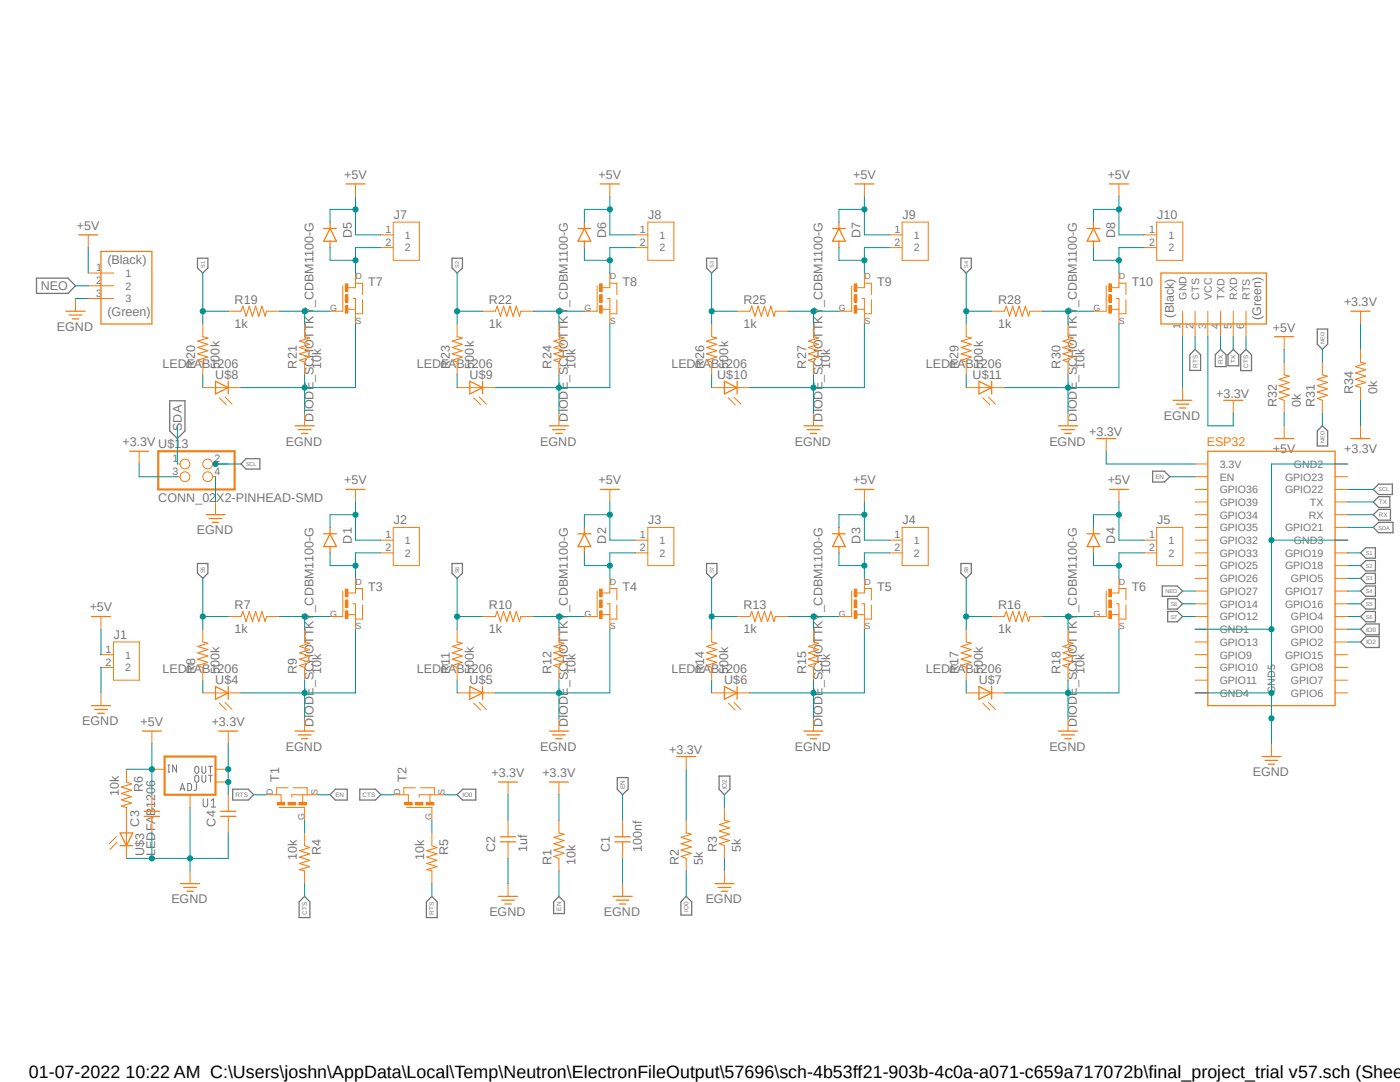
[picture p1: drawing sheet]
<svg xmlns="http://www.w3.org/2000/svg" width="279mm" height="216mm" viewBox="0 0 279 216" stroke-linecap="round" stroke-linejoin="round" font-family="sans-serif">
<path d="M7 33.3l271.3 150.2M278.3 33.3l-271.3 150.2" fill="none" stroke="#fff" stroke-width=".2"/>
<g fill="none" stroke="#757575" stroke-width=".2">
<path d="M33.5 154.1h.4M33.5 152.7h.4M33.7 152.7v1.4M35.2 152.7v1.4l-.7-1.4v1.4M35.9 157.7l.5-1.4 .5 1.4M36.1 157.4h.7M37.5 156.3l.5 .1 .2 .1v.9l-.2 .3h-.5zM39.1 154.7a.4 .4 0 0 1 .6 .4v.6a.4 .4 0 0 1-.4 .4 .4 .4 0 0 1-.4-.4v-.6zM39.1 153a.4 .4 0 0 1 .6 .3v.6a.4 .4 0 0 1-.4 .4 .4 .4 0 0 1-.4-.4v-.6zM39.2 156.3v1.3l-.5 .1M40.3 154.7v1a.38 .38 0 0 0 .4 .4 .38 .38 0 0 0 .4-.4v-1M40.3 152.9v1a.38 .38 0 0 0 .4 .4 .38 .38 0 0 0 .4-.4v-1"/>
<path d="M40.6 159.4v1.2a.46 .46 0 0 0 .3 .4 .46 .46 0 0 0 .5-.2v-1.4M41.6 154.7h.8M41.6 152.9h.8M42 152.9v1.4M42 154.7v1.4M42.2 159.8l.4-.4v1.6M42.2 161h.9"/>
</g>
<g fill="none" stroke="#757575" stroke-width=".25">
<path d="M7.3 55.5h6.2l1.6 1.5-1.6 1.5h-6.2zM39.4 51.5h2.1v2l-1 1-1.1-1zM90.2 51.5h2.1v2l-1.1 1-1-1zM141 51.5h2.1v2l-1.1 1-1-1zM191.8 51.5h2v2l-1 1-1-1zM33.9 80h3v6l-1.5 1.5-1.5-1.5zM238.5 69.7l1.1 1.1v3.1h-2.2v-3.1zM243.6 69.7l1.1 1.1v2.4h-2.2v-2.4zM246.1 69.7l1.1 1.1v2.2h-2.1v-2.2zM248.7 69.7l1.1 1.1v3.2h-2.2v-3.2zM262.9 65.7h2.1v3l-1.1 1-1-1zM49.1 91.5h2.8v2.1h-2.8l-1-1z"/>
<path d="M230 94h2.4l1.1 1.1-1.1 1.1h-2.4zM262.9 86l1-1 1.1 1v3h-2.1zM274.1 97.7l1-1.1h2.8v2.1h-2.8zM39.4 112.4h2.1v2l-1 1-1.1-1zM90.2 112.4h2.1v2l-1.1 1-1-1zM141 112.4h2.1v2l-1.1 1-1-1zM191.8 112.4h2v2l-1 1-1-1zM231.9 116.9h3l1.1 1-1.1 1.1h-3zM233 119.5h1.9l1.1 1-1.1 1h-1.9zM271.5 117.9l1.1-1h1.9v2.1h-1.9zM271.5 110.3l1.1-1h1.9v2.1h-1.9zM271.5 112.9l1.1-1.1h1.9v2.1h-1.9z"/>
<path d="M271.5 115.4l1.1-1h1.9v2.1h-1.9zM274.1 100.2l1.1-1.1h2.2v2.2h-2.2zM274.1 102.7l1.1-1.1h2.3v2.2h-2.3zM274.1 105.2l1-1h2.9v2.1h-2.9zM233 122h1.9l1.1 1-1.1 1.1h-1.9zM271.5 125.6l1.1-1.1h2.7v2.2h-2.7zM271.5 128.1l1.1-1.1h2.7v2.2h-2.7zM271.5 120.5l1.1-1h1.9v2h-1.9zM271.5 123l1.1-1h1.9v2.1h-1.9zM46.4 157.5h3.1l1.1 1.1-1.1 1h-3.1zM66.9 157.5h2.4v2.1h-2.4l-1-1zM71.8 157.5h3.1l1.1 1.1-1.1 1h-3.1z"/>
<path d="M91.2 158.6l1.1-1.1h2.7v2.1h-2.7zM123.2 155.2h2.1v2.3l-1.1 1.1-1-1.1zM143.5 154.9h2.2v2.6l-1.1 1.1-1.1-1.1zM59.7 180l1.1-1.1 1 1.1v3.1h-2.1zM85.1 180l1.1-1.1 1 1.1v3.1h-2.1zM111.5 178.9l1.1 1.1v2.3h-2.1v-2.3zM136.9 178.9l1.1 1.1v2.6h-2.1v-2.6z"/>
</g>
<g fill="none" stroke="#f57c10" stroke-width=".2">
<path d="M236 62.1v5.1M236 77.3v2.6M238.5 62.1v5.1M241 62.1v5.1M243.6 62.1v5.1M246.1 62.1v5.1M246.1 79.9v2.5M248.7 62.1v5.1M220.8 87.5v2.5M238.5 97.7h2.5M238.5 95.1h2.5M238.5 92.6h2.5"/>
<path d="M266.4 97.7h2.6M266.4 95.1h2.6M266.4 92.6h2.6M238.5 117.9h2.5M238.5 115.4h2.5M238.5 112.9h2.5M238.5 110.3h2.5M238.5 107.8h2.5M238.5 105.2h2.5M238.5 102.7h2.5M238.5 100.2h2.5M266.4 117.9h2.6"/>
<path d="M266.4 115.4h2.6M266.4 112.9h2.6M266.4 110.3h2.6M266.4 107.8h2.6M266.4 105.2h2.6M266.4 102.7h2.6M266.4 100.2h2.6M238.5 138.3h2.5M238.5 135.7h2.5M238.5 133.2h2.5M238.5 130.6h2.5M238.5 128.1h2.5"/>
<path d="M238.5 125.6h2.5M238.5 123h2.5M238.5 120.5h2.5M266.4 138.3h2.6M266.4 135.7h2.6M266.4 133.2h2.6M266.4 130.6h2.6M266.4 128.1h2.6M266.4 125.6h2.6M266.4 123h2.6M266.4 120.5h2.6M55.7 158.6h.4v1.5"/>
<path d="M57.5 157.2h-2.3v1.4M58.5 157.2h2.8v1.4M60.4 158.6v1.5M60.8 158.6h-2.5v.5M101.4 156v2.6M111.5 156v2.6M136.9 151v2.5M253.7 140.8v2.5M253.7 148.4v2.6M55.7 161.1h5.1M60.8 166.2v2.5M60.8 173.8v2.5"/>
<path d="M86.2 166.2v2.5M86.2 173.8v2.5M101.4 163.7v3.3M101.4 168v3.3M101.4 176.3v2.6M111.5 163.7v2.5M111.5 171.3v2.5M124.2 163.7v3.3M124.2 168v3.3M124.2 176.3v2.6M136.9 163.7v2.5M136.9 171.3v2.5"/>
<path d="M144.6 161.1v2.6M144.6 168.7v2.6M144.6 173.8v2.5"/>
</g>
<g fill="none" stroke="#f57c10" stroke-width=".25">
<path d="M231.7 54.5h21v10.1h-21zM234.1 79.9h3.8M244.2 79.9h3.8M218.9 87.5h3.8M234.7 80.6h2.6M235.4 81.4h1.2M241 90h25.4v50.8h-25.4zM99.5 156h3.8M109.6 156h3.9M135 151h3.9M251.8 151h3.9M252.5 151.7h2.5"/>
<path d="M253.1 152.5h1.3M99.5 178.9h3.8M99.9 168h3M99.9 167h3M100.1 179.6h2.6M122.3 178.9h3.9M122.7 168h3.1M122.7 167h3.1M123 179.6h2.5M142.7 176.3h3.8M143.3 177.1h2.5M143.9 177.8h1.3"/>
<path d="M100.8 180.4h1.2M123.6 180.4h1.3"/>
</g>
<path d="M60.8 168.7l1 .4-2 .7 2 .6-2 .6 2 .7-2 .6 2 .6-2 .6 1 .3M86.2 168.7l1 .4-2 .7 2 .6-2 .6 2 .7-2 .6 2 .6-2 .6 1 .3M111.5 166.2l1.1 .3-2.1 .6 2.1 .6-2.1 .7 2.1 .6-2.1 .6 2.1 .7-2.1 .6 1 .4M136.9 166.2l1.1 .3-2.1 .6 2.1 .6-2.1 .7 2.1 .6-2.1 .6 2.1 .7-2.1 .6 1 .4M144.6 163.7l1 .2-2 .6 2 .7-2 .6 2 .7-2 .6 2 .6-2 .7 1 .3" fill="none" stroke="#f57c10" stroke-width=".21"/>
<path d="M55.3 160.1h1.6v.5h-1.6z" fill-rule="evenodd" fill="#f57c10"/>
<path d="M55.3 160.1h1.6v.5h-1.6z" fill="none" stroke="#f57c10" stroke-width=".2"/>
<path d="M57.5 160.1h1.5v.5h-1.5z" fill-rule="evenodd" fill="#f57c10"/>
<path d="M57.5 160.1h1.5v.5h-1.5z" fill="none" stroke="#f57c10" stroke-width=".2"/>
<path d="M59.6 160.1h1.6v.5h-1.6z" fill-rule="evenodd" fill="#f57c10"/>
<path d="M53.2 158.6h2.5M60.8 158.6h2.5M81.1 158.6h.4v1.5M82.9 157.2h-2.3v1.4M83.9 157.2h2.8v1.4M85.8 158.6v1.5M86.2 158.6h-2.5v.5M59.6 160.1h1.6v.5h-1.6zM60.8 161.1v2.6M81.1 161.1h5.1" fill="none" stroke="#f57c10" stroke-width=".2"/>
<path d="M80.7 160.1h1.6v.5h-1.6z" fill-rule="evenodd" fill="#f57c10"/>
<path d="M80.7 160.1h1.6v.5h-1.6z" fill="none" stroke="#f57c10" stroke-width=".2"/>
<path d="M82.9 160.1h1.5v.5h-1.5z" fill-rule="evenodd" fill="#f57c10"/>
<path d="M82.9 160.1h1.5v.5h-1.5z" fill="none" stroke="#f57c10" stroke-width=".2"/>
<path d="M85 160.1h1.6v.5h-1.6z" fill-rule="evenodd" fill="#f57c10"/>
<g fill="none" stroke="#f57c10" stroke-width=".2">
<path d="M68.4 117.9v5.1M71 117.9v.4h-1.6M71 117.4h1.3v2.3M20.1 130.6h2.5M20.1 133.2h2.5M20.2 123v2.6M20.2 138.3v2.5M22.6 128.1h5.2v7.6h-5.2zM40.5 125.6v2.5M40.5 133.2v2.5M45.6 123h2.5M53.2 123h2.5"/>
<path d="M60.8 125.6v2.5M60.8 133.2v2.5M69.4 122.6h1.6M70.4 120.5h.6v2.5M72.3 120.7v2.8h-1.3M25.2 153.5v2.5M30.3 153.5h2.6M30.3 145.9v2.5M30.3 158.6v3.3M37.9 158.6v2.5M43 153.5h2.6M43 156h2.6"/>
<path d="M45.6 145.9v2.5M45.6 158.6v3.3M78.6 158.6h2.5M86.2 158.6h2.5M23.2 167l-1.4 1.4M23.3 168.1l-1.4 1.4M25.2 161.1v10.2M30.3 162.9v3.3M37.9 173.8v2.5M45.6 162.9v3.3M85 160.1h1.6v.5h-1.6zM86.2 161.1v2.6"/>
</g>
<path d="M32.9 151h10.1v7.6h-10.1z" fill="none" stroke="#f57c10" stroke-width=".42"/>
<g fill="none" stroke="#f57c10" stroke-width=".25">
<path d="M18.2 123h3.9M18.2 140.8h3.9M18.9 141.6h2.5M19.5 142.3h1.3M28.4 145.9h3.8M43.6 145.9h3.9M24 166.2h2.5l-1.3 2.5zM24 168.7h2.5M28.8 162.9h3M28.8 161.9h3M36 176.3h3.8M36.7 177.1h2.5"/>
<path d="M37.3 177.8h1.3M44 162.9h3.1M44 161.9h3.1"/>
</g>
<path d="M40.5 128.1l1 .3-2 .6 2 .6-2 .7 2 .6-2 .6 2 .7-2 .6 1 .4M48.1 123l.4-1 .6 2 .6-2 .7 2 .6-2 .6 2 .7-2 .6 2 .3-1M60.8 128.1l1 .3-2 .6 2 .6-2 .7 2 .6-2 .6 2 .7-2 .6 1 .4M25.2 156l1 .4-2 .7 2 .6-2 .6 2 .7-2 .6 2 .6-2 .7 1 .2" fill="none" stroke="#f57c10" stroke-width=".21"/>
<path d="M68.9 117.6h.5v1.5h-.5z" fill-rule="evenodd" fill="#f57c10"/>
<path d="M68.9 117.6h.5v1.5h-.5z" fill="none" stroke="#f57c10" stroke-width=".2"/>
<path d="M68.9 119.7h.5v1.5h-.5z" fill-rule="evenodd" fill="#f57c10"/>
<path d="M68.9 119.7h.5v1.5h-.5z" fill="none" stroke="#f57c10" stroke-width=".2"/>
<path d="M68.9 121.9h.5v1.5h-.5z" fill-rule="evenodd" fill="#f57c10"/>
<g fill="none" stroke="#f57c10" stroke-width=".2">
<path d="M71 97.7v2.5M71 115.4v2.5M75.9 107.8h2.6M75.9 110.3h2.6M78.5 105.2h5.2v7.7h-5.2zM119.2 117.9v5.1M121.7 117.9v.4h-1.5M121.7 117.4h1.4v2.3M40.5 138.3h7.6M65.9 123h2.5M68.9 121.9h.5v1.5h-.5zM71 123v2.6"/>
<path d="M91.2 125.6v2.5M91.2 133.2v2.5M96.3 123h2.5M103.9 123h2.6M111.5 125.6v2.5M111.5 133.2v2.5M120.2 122.6h1.5M121.2 120.5h.5v2.5M123.1 120.7v2.8h-1.4M43.8 140.3l1.4 1.4M44.9 140.2l1.4 1.4M60.8 143.3v2.6"/>
</g>
<path d="M69 97.7h3.9M64.6 106.5h2.5M65.9 106.5l1.2 2.6h-2.5zM65.9 105.2v1.3M65.9 109.1v1.2M43 137l2.6 1.3-2.6 1.2zM45.6 137v2.5M58.9 145.9h3.8M59.5 146.6h2.6M60.2 147.4h1.2" fill="none" stroke="#f57c10" stroke-width=".25"/>
<path d="M91.2 128.1l1 .3-1.9 .6 1.9 .6-1.9 .7 1.9 .6-1.9 .6 1.9 .7-1.9 .6 .9 .4M98.8 123l.4-1 .7 2 .6-2 .6 2 .7-2 .6 2 .6-2 .7 2 .2-1M111.5 128.1l1.1 .3-2.1 .6 2.1 .6-2.1 .7 2.1 .6-2.1 .6 2.1 .7-2.1 .6 1 .4" fill="none" stroke="#f57c10" stroke-width=".21"/>
<path d="M119.7 117.6h.5v1.5h-.5z" fill-rule="evenodd" fill="#f57c10"/>
<path d="M119.7 117.6h.5v1.5h-.5z" fill="none" stroke="#f57c10" stroke-width=".2"/>
<path d="M119.7 119.7h.5v1.5h-.5z" fill-rule="evenodd" fill="#f57c10"/>
<path d="M119.7 119.7h.5v1.5h-.5z" fill="none" stroke="#f57c10" stroke-width=".2"/>
<path d="M119.7 121.9h.5v1.5h-.5z" fill-rule="evenodd" fill="#f57c10"/>
<g fill="none" stroke="#f57c10" stroke-width=".2">
<path d="M121.7 97.7v2.5M121.7 115.4v2.5M126.7 107.8h2.6M126.7 110.3h2.6M129.3 105.2h5.2v7.7h-5.2zM170 117.9v5.1M172.5 117.9v.4h-1.5M172.5 117.4h1.4v2.3M91.2 138.3h7.6M116.6 123h2.6M119.7 121.9h.5v1.5h-.5zM121.7 123v2.6"/>
<path d="M142 125.6v2.5M142 133.2v2.5M147.1 123h2.5M154.7 123h2.6M162.3 125.6v2.5M162.3 133.2v2.5M171 122.6h1.5M172 120.5h.5v2.5M173.9 120.7v2.8h-1.4M94.5 140.3l1.4 1.4M95.7 140.2l1.4 1.4M111.5 143.3v2.6"/>
</g>
<path d="M119.8 97.7h3.8M115.4 106.5h2.5M116.6 106.5l1.3 2.6h-2.5zM116.6 105.2v1.3M116.6 109.1v1.2M93.8 137l2.5 1.3-2.5 1.2zM96.3 137v2.5M109.6 145.9h3.9M110.3 146.6h2.5M110.9 147.4h1.3" fill="none" stroke="#f57c10" stroke-width=".25"/>
<path d="M142 128.1l1 .3-2 .6 2 .6-2 .7 2 .6-2 .6 2 .7-2 .6 1 .4M149.6 123l.4-1 .7 2 .6-2 .6 2 .7-2 .6 2 .6-2 .7 2 .2-1M162.3 128.1l1.1 .3-2.1 .6 2.1 .6-2.1 .7 2.1 .6-2.1 .6 2.1 .7-2.1 .6 1 .4" fill="none" stroke="#f57c10" stroke-width=".21"/>
<path d="M170.5 117.6h.5v1.5h-.5z" fill-rule="evenodd" fill="#f57c10"/>
<path d="M170.5 117.6h.5v1.5h-.5z" fill="none" stroke="#f57c10" stroke-width=".2"/>
<path d="M170.5 119.7h.5v1.5h-.5z" fill-rule="evenodd" fill="#f57c10"/>
<path d="M170.5 119.7h.5v1.5h-.5z" fill="none" stroke="#f57c10" stroke-width=".2"/>
<path d="M170.5 121.9h.5v1.5h-.5z" fill-rule="evenodd" fill="#f57c10"/>
<g fill="none" stroke="#f57c10" stroke-width=".2">
<path d="M172.5 97.7v2.5M172.5 115.4v2.5M177.5 107.8h2.5M177.5 110.3h2.5M180 105.2h5.3v7.7h-5.3zM220.8 117.9v5.1M223.3 117.9v.4h-1.5M223.3 117.4h1.4v2.3M142 138.3h7.6M167.4 123h2.6M170.5 121.9h.5v1.5h-.5zM172.5 123v2.6"/>
<path d="M192.8 125.6v2.5M192.8 133.2v2.5M197.9 123h2.5M205.5 123h2.6M213.1 125.6v2.5M213.1 133.2v2.5M221.8 122.6h1.5M222.8 120.5h.5v2.5M224.7 120.7v2.8h-1.4M145.3 140.3l1.4 1.4M146.5 140.2l1.4 1.4M162.3 143.3v2.6"/>
</g>
<path d="M170.6 97.7h3.8M166.2 106.5h2.5M167.4 106.5l1.3 2.6h-2.5zM167.4 105.2v1.3M167.4 109.1v1.2M144.6 137l2.5 1.3-2.5 1.2zM147.1 137v2.5M160.4 145.9h3.9M161.1 146.6h2.5M161.7 147.4h1.3" fill="none" stroke="#f57c10" stroke-width=".25"/>
<path d="M192.8 128.1l1 .3-2 .6 2 .6-2 .7 2 .6-2 .6 2 .7-2 .6 1 .4M200.4 123l.4-1 .7 2 .6-2 .6 2 .7-2 .6 2 .6-2 .7 2 .2-1M213.1 128.1l1.1 .3-2.1 .6 2.1 .6-2.1 .7 2.1 .6-2.1 .6 2.1 .7-2.1 .6 1 .4" fill="none" stroke="#f57c10" stroke-width=".21"/>
<path d="M221.3 117.6h.5v1.5h-.5z" fill-rule="evenodd" fill="#f57c10"/>
<path d="M221.3 117.6h.5v1.5h-.5z" fill="none" stroke="#f57c10" stroke-width=".2"/>
<path d="M221.3 119.7h.5v1.5h-.5z" fill-rule="evenodd" fill="#f57c10"/>
<path d="M221.3 119.7h.5v1.5h-.5z" fill="none" stroke="#f57c10" stroke-width=".2"/>
<path d="M221.3 121.9h.5v1.5h-.5z" fill-rule="evenodd" fill="#f57c10"/>
<g fill="none" stroke="#f57c10" stroke-width=".2">
<path d="M68.4 57v5.1M70.4 59.6h.6v2.5M71 57v.4h-1.6M71 56.5h1.3v2.3M72.3 59.8v2.8h-1.3M40.5 64.6v2.6M40.5 72.3v2.5M45.6 62.1h2.5M53.2 62.1h2.5M60.8 64.6v2.6M60.8 72.3v2.5M69.4 61.7h1.6"/>
<path d="M223.3 97.7v2.5M223.3 115.4v2.5M228.3 107.8h2.5M228.3 110.3h2.5M230.8 105.2h5.3v7.7h-5.3zM192.8 138.3h7.6M218.2 123h2.6M221.3 121.9h.5v1.5h-.5zM223.3 123v2.6M196.1 140.3l1.4 1.4M197.3 140.2l1.4 1.4M213.1 143.3v2.6"/>
</g>
<path d="M221.4 97.7h3.8M217 106.5h2.5M218.2 106.5l1.3 2.6h-2.5zM218.2 105.2v1.3M218.2 109.1v1.2M195.4 137l2.5 1.3-2.5 1.2zM197.9 137v2.5M211.2 145.9h3.9M211.9 146.6h2.5M212.5 147.4h1.3" fill="none" stroke="#f57c10" stroke-width=".25"/>
<path d="M40.5 67.2l1 .2-2 .7 2 .6-2 .6 2 .7-2 .6 2 .6-2 .7 1 .4M48.1 62.1l.4-1 .6 2 .6-2 .7 2 .6-2 .6 2 .7-2 .6 2 .3-1M60.8 67.2l1 .2-2 .7 2 .6-2 .6 2 .7-2 .6 2 .6-2 .7 1 .4" fill="none" stroke="#f57c10" stroke-width=".21"/>
<path d="M68.9 56.6h.5v1.6h-.5z" fill-rule="evenodd" fill="#f57c10"/>
<path d="M68.9 56.6h.5v1.6h-.5z" fill="none" stroke="#f57c10" stroke-width=".2"/>
<path d="M68.9 58.8h.5v1.5h-.5z" fill-rule="evenodd" fill="#f57c10"/>
<path d="M68.9 58.8h.5v1.5h-.5z" fill="none" stroke="#f57c10" stroke-width=".2"/>
<path d="M68.9 61h.5v1.5h-.5z" fill-rule="evenodd" fill="#f57c10"/>
<g fill="none" stroke="#f57c10" stroke-width=".2">
<path d="M71 36.7v2.5M71 54.5v2.5M75.9 46.9h2.6M75.9 49.4h2.6M78.5 44.3h5.2v7.6h-5.2zM119.2 57v5.1M121.2 59.6h.5v2.5M121.7 57v.4h-1.5M121.7 56.5h1.4v2.3M123.1 59.8v2.8h-1.4M40.5 77.3h7.6M43.8 79.4l1.4 1.4"/>
<path d="M44.9 79.2l1.4 1.4M65.9 62.1h2.5M68.9 61h.5v1.5h-.5zM71 62.1v2.5M91.2 64.6v2.6M91.2 72.3v2.5M96.3 62.1h2.5M103.9 62.1h2.6M111.5 64.6v2.6M111.5 72.3v2.5M120.2 61.7h1.5M60.8 82.4v2.6"/>
</g>
<path d="M69 36.7h3.9M64.6 45.6h2.5M65.9 45.6l1.2 2.5h-2.5zM65.9 44.3v1.3M65.9 48.1v1.3M43 76.1l2.6 1.2-2.6 1.3zM45.6 76.1v2.5M58.9 85h3.8M59.5 85.7h2.6M60.2 86.5h1.2" fill="none" stroke="#f57c10" stroke-width=".25"/>
<path d="M91.2 67.2l1 .2-1.9 .7 1.9 .6-1.9 .6 1.9 .7-1.9 .6 1.9 .6-1.9 .7 .9 .4M98.8 62.1l.4-1 .7 2 .6-2 .6 2 .7-2 .6 2 .6-2 .7 2 .2-1M111.5 67.2l1.1 .2-2.1 .7 2.1 .6-2.1 .6 2.1 .7-2.1 .6 2.1 .6-2.1 .7 1 .4" fill="none" stroke="#f57c10" stroke-width=".21"/>
<path d="M119.7 56.6h.5v1.6h-.5z" fill-rule="evenodd" fill="#f57c10"/>
<path d="M119.7 56.6h.5v1.6h-.5z" fill="none" stroke="#f57c10" stroke-width=".2"/>
<path d="M119.7 58.8h.5v1.5h-.5z" fill-rule="evenodd" fill="#f57c10"/>
<path d="M119.7 58.8h.5v1.5h-.5z" fill="none" stroke="#f57c10" stroke-width=".2"/>
<path d="M119.7 61h.5v1.5h-.5z" fill-rule="evenodd" fill="#f57c10"/>
<g fill="none" stroke="#f57c10" stroke-width=".2">
<path d="M121.7 36.7v2.5M121.7 54.5v2.5M126.7 46.9h2.6M126.7 49.4h2.6M129.3 44.3h5.2v7.6h-5.2zM170 57v5.1M172 59.6h.5v2.5M172.5 57v.4h-1.5M172.5 56.5h1.4v2.3M173.9 59.8v2.8h-1.4M91.2 77.3h7.6M94.5 79.4l1.4 1.4"/>
<path d="M95.7 79.2l1.4 1.4M116.6 62.1h2.6M119.7 61h.5v1.5h-.5zM121.7 62.1v2.5M142 64.6v2.6M142 72.3v2.5M147.1 62.1h2.5M154.7 62.1h2.6M162.3 64.6v2.6M162.3 72.3v2.5M171 61.7h1.5M111.5 82.4v2.6"/>
</g>
<path d="M119.8 36.7h3.8M115.4 45.6h2.5M116.6 45.6l1.3 2.5h-2.5zM116.6 44.3v1.3M116.6 48.1v1.3M93.8 76.1l2.5 1.2-2.5 1.3zM96.3 76.1v2.5M109.6 85h3.9M110.3 85.7h2.5M110.9 86.5h1.3" fill="none" stroke="#f57c10" stroke-width=".25"/>
<path d="M142 67.2l1 .2-2 .7 2 .6-2 .6 2 .7-2 .6 2 .6-2 .7 1 .4M149.6 62.1l.4-1 .7 2 .6-2 .6 2 .7-2 .6 2 .6-2 .7 2 .2-1M162.3 67.2l1.1 .2-2.1 .7 2.1 .6-2.1 .6 2.1 .7-2.1 .6 2.1 .6-2.1 .7 1 .4" fill="none" stroke="#f57c10" stroke-width=".21"/>
<path d="M170.5 56.6h.5v1.6h-.5z" fill-rule="evenodd" fill="#f57c10"/>
<path d="M170.5 56.6h.5v1.6h-.5z" fill="none" stroke="#f57c10" stroke-width=".2"/>
<path d="M170.5 58.8h.5v1.5h-.5z" fill-rule="evenodd" fill="#f57c10"/>
<path d="M170.5 58.8h.5v1.5h-.5z" fill="none" stroke="#f57c10" stroke-width=".2"/>
<path d="M170.5 61h.5v1.5h-.5z" fill-rule="evenodd" fill="#f57c10"/>
<g fill="none" stroke="#f57c10" stroke-width=".2">
<path d="M172.5 36.7v2.5M172.5 54.5v2.5M177.5 46.9h2.5M177.5 49.4h2.5M180 44.3h5.3v7.6h-5.3zM220.8 57v5.1M222.8 59.6h.5v2.5M223.3 57v.4h-1.5M223.3 56.5h1.4v2.3M224.7 59.8v2.8h-1.4M142 77.3h7.6M145.3 79.4l1.4 1.4"/>
<path d="M146.5 79.2l1.4 1.4M167.4 62.1h2.6M170.5 61h.5v1.5h-.5zM172.5 62.1v2.5M192.8 64.6v2.6M192.8 72.3v2.5M197.9 62.1h2.5M205.5 62.1h2.6M213.1 64.6v2.6M213.1 72.3v2.5M221.8 61.7h1.5M162.3 82.4v2.6"/>
</g>
<path d="M170.6 36.7h3.8M166.2 45.6h2.5M167.4 45.6l1.3 2.5h-2.5zM167.4 44.3v1.3M167.4 48.1v1.3M144.6 76.1l2.5 1.2-2.5 1.3zM147.1 76.1v2.5M160.4 85h3.9M161.1 85.7h2.5M161.7 86.5h1.3" fill="none" stroke="#f57c10" stroke-width=".25"/>
<path d="M192.8 67.2l1 .2-2 .7 2 .6-2 .6 2 .7-2 .6 2 .6-2 .7 1 .4M200.4 62.1l.4-1 .7 2 .6-2 .6 2 .7-2 .6 2 .6-2 .7 2 .2-1M213.1 67.2l1.1 .2-2.1 .7 2.1 .6-2.1 .6 2.1 .7-2.1 .6 2.1 .6-2.1 .7 1 .4" fill="none" stroke="#f57c10" stroke-width=".21"/>
<path d="M221.3 56.6h.5v1.6h-.5z" fill-rule="evenodd" fill="#f57c10"/>
<path d="M221.3 56.6h.5v1.6h-.5z" fill="none" stroke="#f57c10" stroke-width=".2"/>
<path d="M221.3 58.8h.5v1.5h-.5z" fill-rule="evenodd" fill="#f57c10"/>
<path d="M221.3 58.8h.5v1.5h-.5z" fill="none" stroke="#f57c10" stroke-width=".2"/>
<path d="M221.3 61h.5v1.5h-.5z" fill-rule="evenodd" fill="#f57c10"/>
<g fill="none" stroke="#f57c10" stroke-width=".2">
<path d="M223.3 36.7v2.5M15.1 59.6v2.5M17.6 46.9v2.5M17.6 54.5h5.1M17.6 57h5.1M17.6 59.6h5.1M223.3 54.5v2.5M228.3 46.9h2.5M228.3 49.4h2.5M230.8 44.3h5.3v7.6h-5.3zM192.8 77.3h7.6M196.1 79.4l1.4 1.4"/>
<path d="M197.3 79.2l1.4 1.4M218.2 62.1h2.6M221.3 61h.5v1.5h-.5zM223.3 62.1v2.5M256.3 67.2v2.5M256.3 72.3v2.5M256.3 79.9v2.5M263.9 72.3v2.5M263.9 79.9v2.5M271.5 62.1v2.5M271.5 69.7v2.6M271.5 77.3v2.6"/>
<path d="M27.8 90v2.6M35.4 92.6h.5M35.4 95.1h.5M42.5 92.6h.5M42.5 95.1h.5M213.1 82.4v2.6M256.3 85v2.5M271.5 85v2.5M43 100.2v2.5"/>
<circle cx="36.9" cy="92.6" r=".98"/>
<circle cx="36.9" cy="95.1" r=".98"/>
<circle cx="41.4" cy="95.1" r=".98"/>
<circle cx="41.4" cy="92.6" r=".98"/>
</g>
<g fill="none" stroke="#f57c10" stroke-width=".25">
<path d="M221.4 36.7h3.8M15.7 46.9h3.8M20.2 50.2h10.1v14.4h-10.1zM217 45.6h2.5M218.2 45.6l1.3 2.5h-2.5zM218.2 44.3v1.3M218.2 48.1v1.3M13.2 62.1h3.8M13.8 62.9h2.5M14.4 63.6h1.3M195.4 76.1l2.5 1.2-2.5 1.3zM197.9 76.1v2.5"/>
<path d="M254.4 67.2h3.8M269.6 62.1h3.8M25.9 90h3.8M211.2 85h3.9M211.9 85.7h2.5M212.5 86.5h1.3M254.4 87.5h3.8M269.6 87.5h3.8M41.1 102.7h3.8M41.7 103.5h2.6M42.4 104.2h1.2"/>
</g>
<path d="M31.6 90h15.2v7.7h-15.2z" fill="none" stroke="#f57c10" stroke-width=".42"/>
<path d="M256.3 74.8l1 .3-2 .6 2 .6-2 .7 2 .6-2 .6 2 .7-2 .6 1 .4M263.9 74.8l1 .3-2 .6 2 .6-2 .7 2 .6-2 .6 2 .7-2 .6 1 .4M271.5 72.3l1 .2-2 .7 2 .6-2 .6 2 .7-2 .6 2 .6-2 .7 1 .3" fill="none" stroke="#f57c10" stroke-width=".21"/>
<path d="M241 67.2v17.8h5.1v-2.6M220.8 90v2.6h17.7M45.6 148.4v10.2M101.4 158.6v5.1M111.5 158.6v5.1M136.9 153.5v10.2" fill="none" stroke="#009292" stroke-width=".2"/>
<circle cx="45.5" cy="156" r=".51" fill="#009292"/>
<circle cx="45.5" cy="156" r=".51" fill="none" stroke="#009292" stroke-width=".2"/>
<circle cx="45.5" cy="153.5" r=".51" fill="#009292"/>
<g fill="none" stroke="#009292" stroke-width=".2">
<path d="M243.6 67.2v2.5M246.1 67.2v2.5M271.5 64.6v5.1M271.5 79.9v5.1M27.8 92.6v2.5h7.6M269 92.6h-15.3v15.2h15.3M269 100.2h5.1M269 102.7h5.1M238.5 138.3h15.2M238.5 125.6h15.2M253.7 143.3v5.1M101.4 171.3v5"/>
<path d="M124.2 171.3v5"/>
<circle cx="45.5" cy="153.5" r=".51"/>
</g>
<circle cx="253.7" cy="143.3" r=".51" fill="#009292"/>
<g fill="none" stroke="#009292" stroke-width=".2">
<path d="M253.7 107.8v30.5"/>
<circle cx="253.7" cy="143.3" r=".51"/>
</g>
<circle cx="253.7" cy="125.6" r=".51" fill="#009292"/>
<g fill="none" stroke="#009292" stroke-width=".2">
<path d="M253.7 138.3v5"/>
<circle cx="253.7" cy="125.6" r=".51"/>
</g>
<circle cx="253.7" cy="138.3" r=".51" fill="#009292"/>
<circle cx="253.7" cy="138.3" r=".51" fill="none" stroke="#009292" stroke-width=".2"/>
<circle cx="253.7" cy="107.8" r=".51" fill="#009292"/>
<g fill="none" stroke="#009292" stroke-width=".2">
<path d="M236 67.2v10.1M30.3 166.2v5.1M37.9 161.1v12.7M45.6 166.2v5.1h-20.4M144.6 171.3v2.5"/>
<circle cx="253.7" cy="107.8" r=".51"/>
</g>
<circle cx="30.3" cy="171.3" r=".51" fill="#009292"/>
<circle cx="30.3" cy="171.3" r=".51" fill="none" stroke="#009292" stroke-width=".2"/>
<circle cx="37.9" cy="171.3" r=".51" fill="#009292"/>
<g fill="none" stroke="#009292" stroke-width=".2">
<path d="M20.1 133.2l.1 5.1M60.8 135.7v7.6"/>
<circle cx="37.9" cy="171.3" r=".51"/>
</g>
<circle cx="60.8" cy="138.3" r=".51" fill="#009292"/>
<g fill="none" stroke="#009292" stroke-width=".2">
<path d="M71 125.6v12.7h-22.9M111.5 135.7v7.6"/>
<circle cx="60.8" cy="138.3" r=".51"/>
</g>
<circle cx="111.5" cy="138.3" r=".51" fill="#009292"/>
<g fill="none" stroke="#009292" stroke-width=".2">
<path d="M121.7 125.6v12.7h-22.9M162.3 135.7v7.6"/>
<circle cx="111.5" cy="138.3" r=".51"/>
</g>
<circle cx="162.3" cy="138.3" r=".51" fill="#009292"/>
<g fill="none" stroke="#009292" stroke-width=".2">
<path d="M172.5 125.6v12.7h-22.9M213.1 135.7v7.6"/>
<circle cx="162.3" cy="138.3" r=".51"/>
</g>
<circle cx="213.1" cy="138.3" r=".51" fill="#009292"/>
<g fill="none" stroke="#009292" stroke-width=".2">
<path d="M60.8 74.8v7.6M223.3 125.6v12.7h-22.9"/>
<circle cx="213.1" cy="138.3" r=".51"/>
</g>
<circle cx="60.8" cy="77.3" r=".51" fill="#009292"/>
<g fill="none" stroke="#009292" stroke-width=".2">
<path d="M71 64.6v12.7h-22.9M111.5 74.8v7.6"/>
<circle cx="60.8" cy="77.3" r=".51"/>
</g>
<circle cx="111.5" cy="77.3" r=".51" fill="#009292"/>
<g fill="none" stroke="#009292" stroke-width=".2">
<path d="M121.7 64.6v12.7h-22.9M162.3 74.8v7.6"/>
<circle cx="111.5" cy="77.3" r=".51"/>
</g>
<circle cx="162.3" cy="77.3" r=".51" fill="#009292"/>
<g fill="none" stroke="#009292" stroke-width=".2">
<path d="M172.5 64.6v12.7h-22.9M213.1 74.8v7.6"/>
<circle cx="162.3" cy="77.3" r=".51"/>
</g>
<circle cx="213.1" cy="77.3" r=".51" fill="#009292"/>
<g fill="none" stroke="#009292" stroke-width=".2">
<path d="M15.1 59.6h2.5M223.3 64.6v12.7h-22.9M238.5 67.2v2.5M248.7 67.2v2.5M43 95.1v5.1M233.5 95.1h5M269 125.6h2.5M269 128.1h2.5M25.2 153.5h5.1M30.3 148.4v10.2M50.6 158.6h2.6M63.3 158.6h2.6"/>
<path d="M76 158.6h2.6M88.7 158.6h2.5M124.2 158.6v5.1M144.6 158.6v2.5M60.8 163.7v2.5M60.8 176.3v2.6M86.2 163.7v2.5M86.2 176.3v2.6M111.5 173.8v5.1M136.9 173.8v5.1"/>
<circle cx="213.1" cy="77.3" r=".51"/>
</g>
<circle cx="30.3" cy="153.5" r=".51" fill="#009292"/>
<g fill="none" stroke="#009292" stroke-width=".2">
<path d="M71 100.2v7.6h4.9M71 102.7h-5.1v2.5M20.2 125.6l-.1 5"/>
<circle cx="30.3" cy="153.5" r=".51"/>
</g>
<circle cx="70.9" cy="102.7" r=".51" fill="#009292"/>
<g fill="none" stroke="#009292" stroke-width=".2">
<path d="M121.7 100.2v7.6h5M121.7 102.7h-5.1v2.5"/>
<circle cx="70.9" cy="102.7" r=".51"/>
</g>
<circle cx="121.7" cy="102.7" r=".51" fill="#009292"/>
<g fill="none" stroke="#009292" stroke-width=".2">
<path d="M172.5 100.2v7.6h5M172.5 102.7h-5.1v2.5"/>
<circle cx="121.7" cy="102.7" r=".51"/>
</g>
<circle cx="172.5" cy="102.7" r=".51" fill="#009292"/>
<g fill="none" stroke="#009292" stroke-width=".2">
<path d="M223.3 100.2v7.6h5M223.3 102.7h-5.1v2.5"/>
<circle cx="172.5" cy="102.7" r=".51"/>
</g>
<circle cx="223.3" cy="102.7" r=".51" fill="#009292"/>
<g fill="none" stroke="#009292" stroke-width=".2">
<path d="M71 39.2v7.7h4.9M71 41.8h-5.1v2.5"/>
<circle cx="223.3" cy="102.7" r=".51"/>
</g>
<circle cx="70.9" cy="41.8" r=".51" fill="#009292"/>
<g fill="none" stroke="#009292" stroke-width=".2">
<path d="M121.7 39.2v7.7h5M121.7 41.8h-5.1v2.5"/>
<circle cx="70.9" cy="41.8" r=".51"/>
</g>
<circle cx="121.7" cy="41.8" r=".51" fill="#009292"/>
<g fill="none" stroke="#009292" stroke-width=".2">
<path d="M172.5 39.2v7.7h5M172.5 41.8h-5.1v2.5"/>
<circle cx="121.7" cy="41.8" r=".51"/>
</g>
<circle cx="172.5" cy="41.8" r=".51" fill="#009292"/>
<g fill="none" stroke="#009292" stroke-width=".2">
<path d="M223.3 39.2v7.7h5M223.3 41.8h-5.1v2.5"/>
<circle cx="172.5" cy="41.8" r=".51"/>
</g>
<circle cx="223.3" cy="41.8" r=".51" fill="#009292"/>
<g fill="none" stroke="#009292" stroke-width=".2">
<path d="M17.6 49.4v5.1M256.3 69.7v2.6M256.3 82.4v2.6M55.7 123h10.2M60.8 123v2.6"/>
<circle cx="223.3" cy="41.8" r=".51"/>
</g>
<circle cx="60.8" cy="123" r=".51" fill="#009292"/>
<g fill="none" stroke="#009292" stroke-width=".2">
<path d="M65.9 110.3v2.6h5.1M75.9 110.3h-4.9v5.1"/>
<circle cx="60.8" cy="123" r=".51"/>
</g>
<circle cx="70.9" cy="112.9" r=".51" fill="#009292"/>
<g fill="none" stroke="#009292" stroke-width=".2">
<path d="M40.5 135.7v2.6M106.5 123h10.1M111.5 123v2.6"/>
<circle cx="70.9" cy="112.9" r=".51"/>
</g>
<circle cx="111.5" cy="123" r=".51" fill="#009292"/>
<g fill="none" stroke="#009292" stroke-width=".2">
<path d="M116.6 110.3v2.6h5.1M126.7 110.3h-5v5.1"/>
<circle cx="111.5" cy="123" r=".51"/>
</g>
<circle cx="121.7" cy="112.9" r=".51" fill="#009292"/>
<g fill="none" stroke="#009292" stroke-width=".2">
<path d="M91.2 135.7v2.6M157.3 123h10.1M162.3 123v2.6"/>
<circle cx="121.7" cy="112.9" r=".51"/>
</g>
<circle cx="162.3" cy="123" r=".51" fill="#009292"/>
<g fill="none" stroke="#009292" stroke-width=".2">
<path d="M167.4 110.3v2.6h5.1M177.5 110.3h-5v5.1"/>
<circle cx="162.3" cy="123" r=".51"/>
</g>
<circle cx="172.5" cy="112.9" r=".51" fill="#009292"/>
<g fill="none" stroke="#009292" stroke-width=".2">
<path d="M142 135.7v2.6M208.1 123h10.1M213.1 123v2.6"/>
<circle cx="172.5" cy="112.9" r=".51"/>
</g>
<circle cx="213.1" cy="123" r=".51" fill="#009292"/>
<g fill="none" stroke="#009292" stroke-width=".2">
<path d="M218.2 110.3v2.6h5.1M228.3 110.3h-5v5.1"/>
<circle cx="213.1" cy="123" r=".51"/>
</g>
<circle cx="223.3" cy="112.9" r=".51" fill="#009292"/>
<g fill="none" stroke="#009292" stroke-width=".2">
<path d="M55.7 62.1h10.2M60.8 62.1v2.5M192.8 135.7v2.6"/>
<circle cx="223.3" cy="112.9" r=".51"/>
</g>
<circle cx="60.8" cy="62.1" r=".51" fill="#009292"/>
<g fill="none" stroke="#009292" stroke-width=".2">
<path d="M65.9 49.4v2.5h5.1M75.9 49.4h-4.9v5.1"/>
<circle cx="60.8" cy="62.1" r=".51"/>
</g>
<circle cx="70.9" cy="51.9" r=".51" fill="#009292"/>
<g fill="none" stroke="#009292" stroke-width=".2">
<path d="M40.5 74.8v2.5M106.5 62.1h10.1M111.5 62.1v2.5"/>
<circle cx="70.9" cy="51.9" r=".51"/>
</g>
<circle cx="111.5" cy="62.1" r=".51" fill="#009292"/>
<g fill="none" stroke="#009292" stroke-width=".2">
<path d="M116.6 49.4v2.5h5.1M126.7 49.4h-5v5.1"/>
<circle cx="111.5" cy="62.1" r=".51"/>
</g>
<circle cx="121.7" cy="51.9" r=".51" fill="#009292"/>
<g fill="none" stroke="#009292" stroke-width=".2">
<path d="M91.2 74.8v2.5M157.3 62.1h10.1M162.3 62.1v2.5"/>
<circle cx="121.7" cy="51.9" r=".51"/>
</g>
<circle cx="162.3" cy="62.1" r=".51" fill="#009292"/>
<g fill="none" stroke="#009292" stroke-width=".2">
<path d="M167.4 49.4v2.5h5.1M177.5 49.4h-5v5.1"/>
<circle cx="162.3" cy="62.1" r=".51"/>
</g>
<circle cx="172.5" cy="51.9" r=".51" fill="#009292"/>
<g fill="none" stroke="#009292" stroke-width=".2">
<path d="M142 74.8v2.5M208.1 62.1h10.1M213.1 62.1v2.5"/>
<circle cx="172.5" cy="51.9" r=".51"/>
</g>
<circle cx="213.1" cy="62.1" r=".51" fill="#009292"/>
<g fill="none" stroke="#009292" stroke-width=".2">
<path d="M218.2 49.4v2.5h5.1M228.3 49.4h-5v5.1"/>
<circle cx="213.1" cy="62.1" r=".51"/>
</g>
<circle cx="223.3" cy="51.9" r=".51" fill="#009292"/>
<g fill="none" stroke="#009292" stroke-width=".2">
<path d="M15.1 57h2.5M192.8 74.8v2.5M263.9 69.7v2.6M35.4 85v7.6M43 92.6h5.1M263.9 82.4v2.6M269 97.7h5.1M236 117.9h2.5M269 105.2h5.1"/>
<circle cx="223.3" cy="51.9" r=".51"/>
</g>
<circle cx="43" cy="92.6" r=".51" fill="#009292"/>
<g fill="none" stroke="#009292" stroke-width=".2">
<path d="M45.6 62.1h-5.1v2.5M269 110.3h2.5"/>
<circle cx="43" cy="92.6" r=".51"/>
</g>
<circle cx="40.5" cy="62.1" r=".51" fill="#009292"/>
<g fill="none" stroke="#009292" stroke-width=".2">
<path d="M40.5 54.5v7.6M96.3 62.1h-5.1v2.5M269 112.9h2.5"/>
<circle cx="40.5" cy="62.1" r=".51"/>
</g>
<circle cx="91.2" cy="62.1" r=".51" fill="#009292"/>
<g fill="none" stroke="#009292" stroke-width=".2">
<path d="M91.2 54.5v7.6M147.1 62.1h-5.1v2.5M269 115.4h2.5"/>
<circle cx="91.2" cy="62.1" r=".51"/>
</g>
<circle cx="142" cy="62.1" r=".51" fill="#009292"/>
<g fill="none" stroke="#009292" stroke-width=".2">
<path d="M142 54.5v7.6M197.9 62.1h-5.1v2.5M269 117.9h2.5"/>
<circle cx="142" cy="62.1" r=".51"/>
</g>
<circle cx="192.8" cy="62.1" r=".51" fill="#009292"/>
<g fill="none" stroke="#009292" stroke-width=".2">
<path d="M192.8 54.5v7.6M197.9 123h-5.1v2.6M236 120.5h2.5"/>
<circle cx="192.8" cy="62.1" r=".51"/>
</g>
<circle cx="192.8" cy="123" r=".51" fill="#009292"/>
<g fill="none" stroke="#009292" stroke-width=".2">
<path d="M192.8 115.4v7.6M147.1 123h-5.1v2.6M236 123h2.5"/>
<circle cx="192.8" cy="123" r=".51"/>
</g>
<circle cx="142" cy="123" r=".51" fill="#009292"/>
<g fill="none" stroke="#009292" stroke-width=".2">
<path d="M142 115.4v7.6M96.3 123h-5.1v2.6M269 123h2.5"/>
<circle cx="142" cy="123" r=".51"/>
</g>
<circle cx="91.2" cy="123" r=".51" fill="#009292"/>
<g fill="none" stroke="#009292" stroke-width=".2">
<path d="M40.5 115.4v10.2M91.2 115.4v7.6M40.5 123h5.1M269 120.5h2.5"/>
<circle cx="91.2" cy="123" r=".51"/>
</g>
<circle cx="40.5" cy="123" r=".51" fill="#009292"/>
<circle cx="40.5" cy="123" r=".51" fill="none" stroke="#009292" stroke-width=".2"/>
<text font-size="3.6" x="5.8" y="215.1">01-07-2022 10:22 AM C:\Users\joshn\AppData\Local\Temp\Neutron\ElectronFileOutput\57696\sch-4b53ff21-903b-4c0a-a071-c659a717072b\final_project_trial v57.sch (Sheet</text>
<g font-size="2.5" fill="#757575">
<text x="68.7" y="35.7">+5V</text>
<text x="119.5" y="35.7">+5V</text>
<text x="170.3" y="35.7">+5V</text>
<text x="221.1" y="35.7">+5V</text>
<text x="15.4" y="45.8">+5V</text>
<text x="70.2" y="47.5" transform="rotate(-90 70.2 47.5)">D5</text>
<text x="78.6" y="43.7">J7</text>
<text x="120.9" y="47.5" transform="rotate(-90 120.9 47.5)">D6</text>
<text x="129.3" y="43.7">J8</text>
<text x="171.7" y="47.5" transform="rotate(-90 171.7 47.5)">D7</text>
<text x="180.1" y="43.7">J9</text>
<text x="222.5" y="47.5" transform="rotate(-90 222.5 47.5)">D8</text>
<text x="230.9" y="43.7">J10</text>
<text x="21.4" y="52.7">(Black)</text>
<text x="8.1" y="57.9">NEO</text>
<text x="73.5" y="57">T7</text>
<text x="124.2" y="57">T8</text>
<text x="175.1" y="57">T9</text>
<text x="225.9" y="57">T10</text>
<text x="21.4" y="63.1">(Green)</text>
<text x="46.8" y="65.4">1k</text>
<text x="46.8" y="60.6">R19</text>
<text x="97.6" y="65.4">1k</text>
<text x="97.6" y="60.6">R22</text>
<text x="148.4" y="65.4">1k</text>
<text x="148.4" y="60.6">R25</text>
<text x="199.2" y="65.4">1k</text>
<text x="199.2" y="60.6">R28</text>
<text x="234.2" y="63.4" transform="rotate(-90 234.2 63.4)">(Black)</text>
<text x="251.7" y="63.9" transform="rotate(-90 251.7 63.9)">(Green)</text>
<text x="268.2" y="61.1">+3.3V</text>
<text x="11.3" y="66">EGND</text>
<text x="254" y="66.2">+5V</text>
<text x="32.4" y="73.4">LEDFAB1206</text>
<text x="38.9" y="73.5" transform="rotate(-90 38.9 73.5)">R20</text>
<text x="43" y="75.6">U$8</text>
<text x="43.8" y="73.5" transform="rotate(-90 43.8 73.5)">500k</text>
<text x="59.3" y="73.5" transform="rotate(-90 59.3 73.5)">R21</text>
<text x="64.1" y="73.5" transform="rotate(-90 64.1 73.5)">10k</text>
<text x="83.2" y="73.4">LEDFAB1206</text>
<text x="89.7" y="73.5" transform="rotate(-90 89.7 73.5)">R23</text>
<text x="93.7" y="75.6">U$9</text>
<text x="94.6" y="73.5" transform="rotate(-90 94.6 73.5)">500k</text>
<text x="110.1" y="73.5" transform="rotate(-90 110.1 73.5)">R24</text>
<text x="114.9" y="73.5" transform="rotate(-90 114.9 73.5)">10k</text>
<text x="134" y="73.4">LEDFAB1206</text>
<text x="140.5" y="73.5" transform="rotate(-90 140.5 73.5)">R26</text>
<text x="143.1" y="75.6">U$10</text>
<text x="145.3" y="73.5" transform="rotate(-90 145.3 73.5)">500k</text>
<text x="160.9" y="73.5" transform="rotate(-90 160.9 73.5)">R27</text>
<text x="165.7" y="73.5" transform="rotate(-90 165.7 73.5)">10k</text>
<text x="184.8" y="73.4">LEDFAB1206</text>
<text x="191.3" y="73.5" transform="rotate(-90 191.3 73.5)">R29</text>
<text x="194.1" y="75.6">U$11</text>
<text x="196.1" y="73.5" transform="rotate(-90 196.1 73.5)">500k</text>
<text x="211.6" y="73.5" transform="rotate(-90 211.6 73.5)">R30</text>
<text x="216.5" y="73.5" transform="rotate(-90 216.5 73.5)">10k</text>
<text x="232.3" y="83.8">EGND</text>
<text x="242.7" y="79.4">+3.3V</text>
<text x="254.8" y="81.2" transform="rotate(-90 254.8 81.2)">R32</text>
<text x="259.6" y="81.2" transform="rotate(-90 259.6 81.2)">0k</text>
<text x="262.4" y="81.2" transform="rotate(-90 262.4 81.2)">R31</text>
<text x="270" y="78.6" transform="rotate(-90 270 78.6)">R34</text>
<text x="274.8" y="78.6" transform="rotate(-90 274.8 78.6)">0k</text>
<text x="24.5" y="89">+3.3V U$13</text>
<text x="36.3" y="86" transform="rotate(-90 36.3 86)">SDA</text>
<text x="57.1" y="88.9">EGND</text>
<text x="62.6" y="84.1" transform="rotate(-90 62.6 84.1)">DIODE_SCHOTTKY_CDBM1100-G</text>
<text x="107.8" y="88.9">EGND</text>
<text x="113.3" y="84.1" transform="rotate(-90 113.3 84.1)">DIODE_SCHOTTKY_CDBM1100-G</text>
<text x="158.6" y="88.9">EGND</text>
<text x="164.1" y="84.1" transform="rotate(-90 164.1 84.1)">DIODE_SCHOTTKY_CDBM1100-G</text>
<text x="209.4" y="88.9">EGND</text>
<text x="214.9" y="84.1" transform="rotate(-90 214.9 84.1)">DIODE_SCHOTTKY_CDBM1100-G</text>
<text x="217.4" y="87">+3.3V</text>
<text x="254" y="90.3">+5V</text>
<text x="268.3" y="90.3">+3.3V</text>
<text x="31.6" y="100.2">CONN_02X2-PINHEAD-SMD</text>
<text x="68.7" y="96.6">+5V</text>
<text x="119.5" y="96.6">+5V</text>
<text x="170.3" y="96.6">+5V</text>
<text x="221.1" y="96.6">+5V</text>
<text x="39.3" y="106.6">EGND</text>
<text x="78.6" y="104.6">J2</text>
<text x="129.3" y="104.6">J3</text>
<text x="180.1" y="104.6">J4</text>
<text x="230.9" y="104.6">J5</text>
<text x="70.2" y="108.5" transform="rotate(-90 70.2 108.5)">D1</text>
<text x="120.9" y="108.5" transform="rotate(-90 120.9 108.5)">D2</text>
<text x="171.7" y="108.5" transform="rotate(-90 171.7 108.5)">D3</text>
<text x="222.5" y="108.5" transform="rotate(-90 222.5 108.5)">D4</text>
<text x="73.5" y="117.9">T3</text>
<text x="124.2" y="117.9">T4</text>
<text x="175.1" y="117.9">T5</text>
<text x="225.9" y="117.9">T6</text>
<text x="17.9" y="122">+5V</text>
<text x="46.8" y="121.5">R7</text>
<text x="97.6" y="121.5">R10</text>
<text x="148.4" y="121.5">R13</text>
<text x="199.2" y="121.5">R16</text>
<text x="22.7" y="127.5">J1</text>
<text x="46.8" y="126.3">1k</text>
<text x="97.6" y="126.3">1k</text>
<text x="148.4" y="126.3">1k</text>
<text x="199.2" y="126.3">1k</text>
<text x="32.4" y="134.3">LEDFAB1206</text>
<text x="38.9" y="134.5" transform="rotate(-90 38.9 134.5)">R8</text>
<text x="43" y="136.5">U$4</text>
<text x="43.8" y="134.5" transform="rotate(-90 43.8 134.5)">500k</text>
<text x="59.3" y="134.5" transform="rotate(-90 59.3 134.5)">R9</text>
<text x="64.1" y="134.5" transform="rotate(-90 64.1 134.5)">10k</text>
<text x="83.2" y="134.3">LEDFAB1206</text>
<text x="89.7" y="134.5" transform="rotate(-90 89.7 134.5)">R11</text>
<text x="93.7" y="136.5">U$5</text>
<text x="94.6" y="134.5" transform="rotate(-90 94.6 134.5)">500k</text>
<text x="110.1" y="134.5" transform="rotate(-90 110.1 134.5)">R12</text>
<text x="114.9" y="134.5" transform="rotate(-90 114.9 134.5)">10k</text>
<text x="134" y="134.3">LEDFAB1206</text>
<text x="140.5" y="134.5" transform="rotate(-90 140.5 134.5)">R14</text>
<text x="144.5" y="136.5">U$6</text>
<text x="145.3" y="134.5" transform="rotate(-90 145.3 134.5)">500k</text>
<text x="160.9" y="134.5" transform="rotate(-90 160.9 134.5)">R15</text>
<text x="165.7" y="134.5" transform="rotate(-90 165.7 134.5)">10k</text>
<text x="184.8" y="134.3">LEDFAB1206</text>
<text x="191.3" y="134.5" transform="rotate(-90 191.3 134.5)">R17</text>
<text x="195.3" y="136.5">U$7</text>
<text x="196.1" y="134.5" transform="rotate(-90 196.1 134.5)">500k</text>
<text x="211.6" y="134.5" transform="rotate(-90 211.6 134.5)">R18</text>
<text x="216.5" y="134.5" transform="rotate(-90 216.5 134.5)">10k</text>
<text x="16.4" y="144.7">EGND</text>
<text x="28.1" y="144.9">+5V</text>
<text x="42.2" y="144.9">+3.3V</text>
<text x="57.1" y="149.8">EGND</text>
<text x="62.6" y="145" transform="rotate(-90 62.6 145)">DIODE_SCHOTTKY_CDBM1100-G</text>
<text x="107.8" y="149.8">EGND</text>
<text x="113.3" y="145" transform="rotate(-90 113.3 145)">DIODE_SCHOTTKY_CDBM1100-G</text>
<text x="158.6" y="149.8">EGND</text>
<text x="164.1" y="145" transform="rotate(-90 164.1 145)">DIODE_SCHOTTKY_CDBM1100-G</text>
<text x="209.4" y="149.8">EGND</text>
<text x="214.9" y="145" transform="rotate(-90 214.9 145)">DIODE_SCHOTTKY_CDBM1100-G</text>
<text x="98.1" y="155">+3.3V</text>
<text x="108.2" y="155">+3.3V</text>
<text x="133.6" y="150.5">+3.3V</text>
<text x="250" y="154.9">EGND</text>
<text x="23.7" y="158.8" transform="rotate(-90 23.7 158.8)">10k</text>
<text x="28.5" y="158" transform="rotate(-90 28.5 158)">R6</text>
<text x="55.7" y="156" transform="rotate(-90 55.7 156)">T1</text>
<text x="81.1" y="156" transform="rotate(-90 81.1 156)">T2</text>
<text x="27.8" y="164.9" transform="rotate(-90 27.8 164.9)">C3</text>
<text x="43" y="164.9" transform="rotate(-90 43 164.9)">C4</text>
<text x="28.8" y="170.8" transform="rotate(-90 28.8 170.8)">U$3</text>
<text x="30.9" y="170.8" transform="rotate(-90 30.9 170.8)">LEDFAB1206</text>
<text x="59.3" y="171.5" transform="rotate(-90 59.3 171.5)">10k</text>
<text x="64.1" y="170.7" transform="rotate(-90 64.1 170.7)">R4</text>
<text x="84.7" y="171.5" transform="rotate(-90 84.7 171.5)">10k</text>
<text x="89.5" y="170.7" transform="rotate(-90 89.5 170.7)">R5</text>
<text x="98.8" y="170" transform="rotate(-90 98.8 170)">C2</text>
<text x="105.2" y="170" transform="rotate(-90 105.2 170)">1uf</text>
<text x="110.1" y="172.6" transform="rotate(-90 110.1 172.6)">R1</text>
<text x="114.9" y="172.6" transform="rotate(-90 114.9 172.6)">10k</text>
<text x="121.7" y="170" transform="rotate(-90 121.7 170)">C1</text>
<text x="128.1" y="170" transform="rotate(-90 128.1 170)">100nf</text>
<text x="135.5" y="172.6" transform="rotate(-90 135.5 172.6)">R2</text>
<text x="140.3" y="172.6" transform="rotate(-90 140.3 172.6)">5k</text>
<text x="143.1" y="170" transform="rotate(-90 143.1 170)">R3</text>
<text x="147.9" y="170" transform="rotate(-90 147.9 170)">5k</text>
<text x="34.2" y="180.3">EGND</text>
<text x="97.7" y="182.8">EGND</text>
<text x="120.5" y="182.8">EGND</text>
<text x="140.8" y="180.3">EGND</text>
</g>
<text font-size="2.5" fill="#f57c10" x="240.8" y="89">ESP32</text>
<g font-size="2.1" fill="#757575">
<text x="77" y="46.5">1</text>
<text x="80.8" y="47.6">1</text>
<text x="127.7" y="46.5">1</text>
<text x="131.6" y="47.6">1</text>
<text x="178.5" y="46.5">1</text>
<text x="182.4" y="47.6">1</text>
<text x="229.3" y="46.5">1</text>
<text x="233.2" y="47.6">1</text>
<text x="77" y="49.1">2</text>
<text x="80.8" y="50.2">2</text>
<text x="127.7" y="49.1">2</text>
<text x="131.6" y="50.2">2</text>
<text x="178.5" y="49.1">2</text>
<text x="182.4" y="50.2">2</text>
<text x="229.3" y="49.1">2</text>
<text x="233.2" y="50.2">2</text>
<text x="19.2" y="54.1">1</text>
<text x="19.2" y="56.7">2</text>
<text x="19.2" y="59.2">3</text>
<text x="25" y="55.2">1</text>
<text x="25" y="57.8">2</text>
<text x="236.8" y="59.8" transform="rotate(-90 236.8 59.8)">GND</text>
<text x="239.3" y="59.8" transform="rotate(-90 239.3 59.8)">CTS</text>
<text x="241.8" y="59.8" transform="rotate(-90 241.8 59.8)">VCC</text>
<text x="244.3" y="59.8" transform="rotate(-90 244.3 59.8)">TXD</text>
<text x="246.9" y="59.8" transform="rotate(-90 246.9 59.8)">RXD</text>
<text x="249.4" y="59.8" transform="rotate(-90 249.4 59.8)">RTS</text>
<text x="25" y="60.3">3</text>
<text x="235.6" y="65.6" transform="rotate(-90 235.6 65.6)">1</text>
<text x="238.2" y="65.6" transform="rotate(-90 238.2 65.6)">2</text>
<text x="240.7" y="65.6" transform="rotate(-90 240.7 65.6)">3</text>
<text x="243.2" y="65.6" transform="rotate(-90 243.2 65.6)">4</text>
<text x="245.8" y="65.6" transform="rotate(-90 245.8 65.6)">5</text>
<text x="248.3" y="65.6" transform="rotate(-90 248.3 65.6)">6</text>
<text x="34.4" y="92.2">1</text>
<text x="34.4" y="94.7">3</text>
<text x="42.8" y="92.2">2</text>
<text x="42.8" y="94.7">4</text>
<text x="243.4" y="95.9">EN</text>
<text x="243.4" y="93.3">3.3V</text>
<text x="256.5" y="95.9">GPIO23</text>
<text x="258.2" y="93.3">GND2</text>
<text x="243.4" y="100.9">GPIO39</text>
<text x="243.4" y="98.4">GPIO36</text>
<text x="256.5" y="98.4">GPIO22</text>
<text x="261.4" y="101">TX</text>
<text x="77" y="107.4">1</text>
<text x="127.7" y="107.4">1</text>
<text x="178.5" y="107.4">1</text>
<text x="229.3" y="107.4">1</text>
<text x="243.4" y="106">GPIO35</text>
<text x="243.4" y="103.5">GPIO34</text>
<text x="256.5" y="106">GPIO21</text>
<text x="261.2" y="103.5">RX</text>
<text x="77" y="110">2</text>
<text x="80.8" y="108.5">1</text>
<text x="80.8" y="111.1">2</text>
<text x="127.7" y="110">2</text>
<text x="131.6" y="108.5">1</text>
<text x="131.6" y="111.1">2</text>
<text x="178.5" y="110">2</text>
<text x="182.4" y="108.5">1</text>
<text x="182.4" y="111.1">2</text>
<text x="229.3" y="110">2</text>
<text x="233.2" y="108.5">1</text>
<text x="233.2" y="111.1">2</text>
<text x="243.4" y="113.6">GPIO25</text>
<text x="243.4" y="111.1">GPIO33</text>
<text x="243.4" y="108.5">GPIO32</text>
<text x="256.5" y="113.6">GPIO18</text>
<text x="256.5" y="111.1">GPIO19</text>
<text x="258.2" y="108.5">GND3</text>
<text x="243.4" y="118.7">GPIO27</text>
<text x="243.4" y="116.2">GPIO26</text>
<text x="256.5" y="118.7">GPIO17</text>
<text x="257.6" y="116.2">GPIO5</text>
<text x="243.4" y="123.8">GPIO12</text>
<text x="243.4" y="121.2">GPIO14</text>
<text x="256.5" y="121.2">GPIO16</text>
<text x="257.6" y="123.8">GPIO4</text>
<text x="21.1" y="130.3">1</text>
<text x="25" y="131.4">1</text>
<text x="243.4" y="131.4">GPIO9</text>
<text x="243.4" y="128.9">GPIO13</text>
<text x="243.4" y="126.3">GND1</text>
<text x="256.5" y="131.4">GPIO15</text>
<text x="257.6" y="128.9">GPIO2</text>
<text x="257.6" y="126.3">GPIO0</text>
<text x="21.1" y="132.8">2</text>
<text x="25" y="133.9">2</text>
<text x="243.4" y="136.5">GPIO11</text>
<text x="243.4" y="133.9">GPIO10</text>
<text x="257.6" y="136.5">GPIO7</text>
<text x="257.6" y="133.9">GPIO8</text>
<text x="243.4" y="139">GND4</text>
<text x="254.5" y="138.5" transform="rotate(-90 254.5 138.5)">GND5</text>
<text x="257.6" y="139">GPIO6</text>
</g>
<g font-size="1.8" fill="#757575">
<text x="71" y="55.8">D</text>
<text x="121.7" y="55.8">D</text>
<text x="172.5" y="55.8">D</text>
<text x="223.3" y="55.8">D</text>
<text x="65.9" y="62.1">G</text>
<text x="71" y="64.6">S</text>
<text x="116.6" y="62.1">G</text>
<text x="121.7" y="64.6">S</text>
<text x="167.4" y="62.1">G</text>
<text x="172.5" y="64.6">S</text>
<text x="218.2" y="62.1">G</text>
<text x="223.3" y="64.6">S</text>
<text x="71" y="116.7">D</text>
<text x="121.7" y="116.7">D</text>
<text x="172.5" y="116.7">D</text>
<text x="223.3" y="116.7">D</text>
<text x="65.9" y="123">G</text>
<text x="71" y="125.6">S</text>
<text x="116.6" y="123">G</text>
<text x="121.7" y="125.6">S</text>
<text x="167.4" y="123">G</text>
<text x="172.5" y="125.6">S</text>
<text x="218.2" y="123">G</text>
<text x="223.3" y="125.6">S</text>
<text x="54.4" y="158.6" transform="rotate(-90 54.4 158.6)">D</text>
<text x="63.3" y="158.6" transform="rotate(-90 63.3 158.6)">S</text>
<text x="79.8" y="158.6" transform="rotate(-90 79.8 158.6)">D</text>
<text x="88.7" y="158.6" transform="rotate(-90 88.7 158.6)">S</text>
<text x="60.8" y="163.7" transform="rotate(-90 60.8 163.7)">G</text>
<text x="86.2" y="163.7" transform="rotate(-90 86.2 163.7)">G</text>
</g>
<g font-size="1.3" fill="#757575">
<text x="239" y="73.4" transform="rotate(-90 239 73.4)">RTS</text>
<text x="244" y="72.6" transform="rotate(-90 244 72.6)">RX</text>
<text x="246.6" y="72.4" transform="rotate(-90 246.6 72.4)">TX</text>
<text x="249.1" y="73.4" transform="rotate(-90 249.1 73.4)">CTS</text>
<text x="230.6" y="95.5">EN</text>
<text x="275.2" y="100.6">TX</text>
<text x="275.2" y="103.2">RX</text>
<text x="272.6" y="126">IO0</text>
<text x="272.6" y="128.6">IO2</text>
<text x="47" y="159">RTS</text>
<text x="66.9" y="159">EN</text>
<text x="72.3" y="159">CTS</text>
<text x="92.3" y="159">IO0</text>
<text x="124.7" y="157.5" transform="rotate(-90 124.7 157.5)">EN</text>
<text x="145" y="157.5" transform="rotate(-90 145 157.5)">IO2</text>
<text x="61.2" y="182.5" transform="rotate(-90 61.2 182.5)">CTS</text>
<text x="86.6" y="182.5" transform="rotate(-90 86.6 182.5)">RTS</text>
<text x="112" y="181.7" transform="rotate(-90 112 181.7)">EN</text>
<text x="137.4" y="181.9" transform="rotate(-90 137.4 181.9)">IO0</text>
</g>
<g font-size="1.1" fill="#757575">
<text x="40.9" y="53.5" transform="rotate(-90 40.9 53.5)">S1</text>
<text x="91.6" y="53.5" transform="rotate(-90 91.6 53.5)">S2</text>
<text x="142.4" y="53.5" transform="rotate(-90 142.4 53.5)">S3</text>
<text x="193.2" y="53.5" transform="rotate(-90 193.2 53.5)">S4</text>
<text x="264.3" y="68.7" transform="rotate(-90 264.3 68.7)">NEO</text>
<text x="264.3" y="88.3" transform="rotate(-90 264.3 88.3)">NEO</text>
<text x="49.1" y="93">SCL</text>
<text x="275.1" y="98">SCL</text>
<text x="275.1" y="105.7">SDA</text>
<text x="272.6" y="110.7">S1</text>
<text x="272.6" y="113.3">S2</text>
<text x="40.9" y="114.4" transform="rotate(-90 40.9 114.4)">S5</text>
<text x="91.6" y="114.4" transform="rotate(-90 91.6 114.4)">S6</text>
<text x="142.4" y="114.4" transform="rotate(-90 142.4 114.4)">S7</text>
<text x="193.2" y="114.4" transform="rotate(-90 193.2 114.4)">S8</text>
<text x="232.6" y="118.4">NEO</text>
<text x="272.6" y="115.8">S3</text>
<text x="272.6" y="118.4">S4</text>
<text x="233.6" y="120.9">S8</text>
<text x="233.6" y="123.4">S7</text>
<text x="272.6" y="123.4">S6</text>
<text x="272.6" y="120.9">S5</text>
</g>
</svg>
